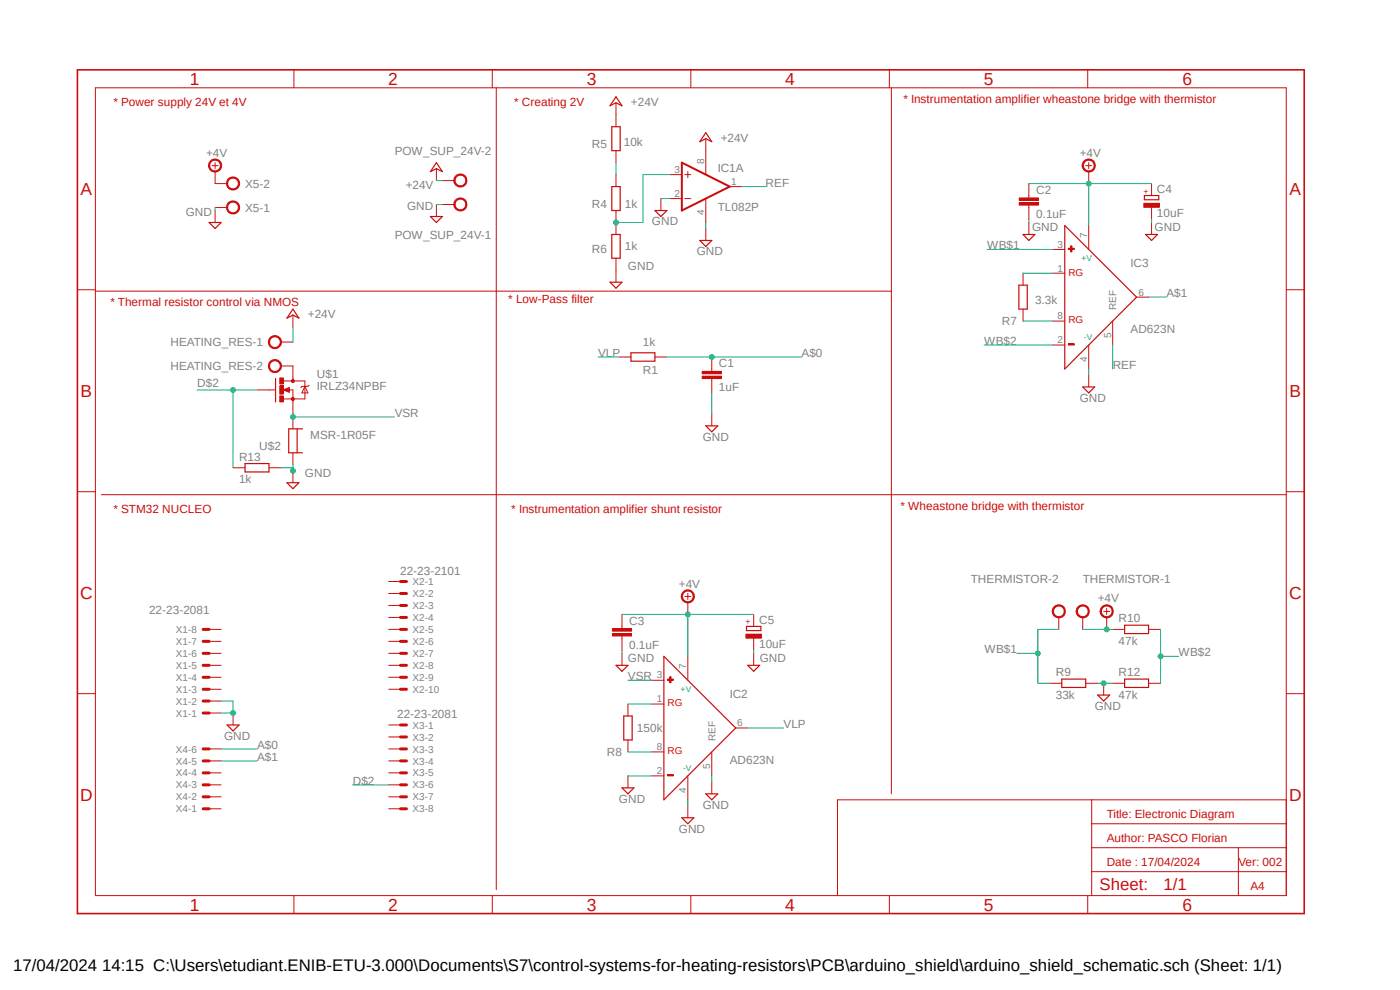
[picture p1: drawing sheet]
<svg xmlns="http://www.w3.org/2000/svg" width="297mm" height="210mm" viewBox="0 0 297 210" stroke-linecap="round" stroke-linejoin="round" font-family="sans-serif">
<path d="M13.9 8.4l269.2 188M283.1 8.4l-269.2 188" fill="none" stroke="#fff" stroke-width=".21"/>
<g fill="none" stroke="#c90d0c" stroke-width=".21">
<path d="M20.2 18.6h252.7v171.4h-252.7zM62.4 14.8v3.8M104.4 14.8v3.8M105.3 18.6v170.1M146.6 14.8v3.8M188.7 14.8v3.8M189.1 18.6v149.8M230.8 14.8v3.8M130.7 21.8v5.1M130.7 32v2.5M130.7 37v2.6M142.1 37h2.6"/>
<path d="M145.3 37h1.3M145.9 36.4v1.3M149.7 29.4v7.6M154.8 39.6h2.6M130.7 44.7v5M130.7 54.8v5.1M140.2 42.1v2.6M142.1 42.1h2.6M145.3 42.1h1.3M149.7 42.1v5.1M149.7 48.5v2.5M16.4 61.5h3.8"/>
<path d="M20.2 61.8h168.9M272.9 61.5h3.8M57.1 82.7h1.2M60.1 80.8h4.6v3.8h-4.6M60.1 82.7l1.3-.5v1zM61.3 82.7h.8v2.6M62.1 80.2v.6M64.7 82l.6 1.4h-1.2zM65.6 81.7l-.3 .3h-1.2l-.3 .2M16.4 104.3h3.8M21.5 104.9h251.4M272.9 104.3h3.8"/>
<path d="M44.4 133.5h2.5M44.4 136.1h2.5M44.4 138.6h2.5M82.5 123.4h2.5M82.5 125.9h2.5M82.5 128.4h2.5M82.5 131h2.5M82.5 133.5h2.5M82.5 136.1h2.5M82.5 138.6h2.5M16.4 147.2h3.8M44.4 141.1h2.5"/>
<path d="M44.4 143.7h2.5M44.4 146.2h2.5M44.4 151.3h2.5M44.4 148.7h2.5M44.4 158.9h2.5M49.4 151.3v2.5M82.5 141.1h2.5M82.5 143.7h2.5M82.5 146.2h2.5M82.5 158.9h2.5M82.5 153.8h2.5M82.5 156.3h2.5"/>
<path d="M272.9 147.2h3.8M44.4 171.6h2.5M44.4 169h2.5M44.4 166.5h2.5M44.4 164h2.5M44.4 161.4h2.5M82.5 171.6h2.5M82.5 169h2.5M82.5 166.5h2.5M82.5 164h2.5M82.5 161.4h2.5M231.6 169.7v20.3"/>
<path d="M231.6 179.8h41.3M231.6 174.8h41.3M262.7 179.8v10.2M272.9 169.7h-95.2v20.3M62.4 190v3.8M104.4 190v3.8M146.6 190v3.8M188.7 190v3.8M230.8 190v3.8M231.6 184.9h41.3"/>
</g>
<path d="M16.4 14.8h260.3v179h-260.3zM61.3 82.5l-.9 .2 .9 .3v-.3h-.3" fill="none" stroke="#c90d0c" stroke-width=".34"/>
<path d="M144.7 34.5l10.1 5.1-10.1 5.1z" fill="none" stroke="#c90d0c" stroke-width=".42"/>
<path d="M129.8 39.6h1.8v5.1h-1.8zM129.8 26.9h1.8v5.1h-1.8zM130.7 20.5l1.3 1.9-1.3-.6-1.3 .6zM149.7 28.2l1.3 1.9-1.3-.7-1.2 .7zM129.4 59.9h2.6l-1.3 1.2zM129.8 49.7h1.8v5.1h-1.8zM138.9 44.7h2.6l-1.3 1.2zM148.5 51h2.5l-1.3 1.3zM58.5 80.3v5M48.2 153.8h2.5l-1.3 1.3z" fill="none" stroke="#c90d0c" stroke-width=".25"/>
<g fill="none" stroke="#c90d0c" stroke-width=".64">
<path d="M43.1 133.5h1.3M43.1 136.1h1.3M43.1 138.6h1.3M85 123.4h1.2M85 125.9h1.2M85 128.4h1.2M85 131h1.2M85 133.5h1.2M85 136.1h1.2M85 138.6h1.2M43.1 141.1h1.3M43.1 143.7h1.3"/>
<path d="M43.1 146.2h1.3M43.1 151.3h1.3M43.1 148.7h1.3M43.1 158.9h1.3M85 141.1h1.2M85 143.7h1.2M85 146.2h1.2M85 158.9h1.2M85 153.8h1.2M85 156.3h1.2M43.1 171.6h1.3M43.1 169h1.3"/>
<path d="M43.1 166.5h1.3M43.1 164h1.3M43.1 161.4h1.3M85 171.6h1.2M85 169h1.2M85 166.5h1.2M85 164h1.2M85 161.4h1.2"/>
</g>
<path d="M61.9 84.4l.2-.1 .3 .1v.5h-.5z" fill-rule="evenodd" fill="#c90d0c"/>
<path d="M61.9 84.4l.2-.1 .3 .1v.5h-.5z" fill="none" stroke="#c90d0c" stroke-width=".21"/>
<path d="M61.9 80.6l.2-.1 .3 .1v.5h-.5z" fill-rule="evenodd" fill="#c90d0c"/>
<path d="M61.9 80.6l.2-.1 .3 .1v.5h-.5z" fill="none" stroke="#c90d0c" stroke-width=".21"/>
<path d="M59.4 84h.7v1.3h-.7z" fill-rule="evenodd" fill="#c90d0c"/>
<path d="M59.4 84h.7v1.3h-.7z" fill="none" stroke="#c90d0c" stroke-width=".21"/>
<path d="M59.4 80.2h.7v1.2h-.7z" fill-rule="evenodd" fill="#c90d0c"/>
<path d="M59.4 80.2h.7v1.2h-.7z" fill="none" stroke="#c90d0c" stroke-width=".21"/>
<path d="M59.4 81.8h.7v1.8h-.7z" fill-rule="evenodd" fill="#c90d0c"/>
<path d="M62.1 66.8v2.6M62.1 77.6v2.6M49.4 99.2h2.6M54.5 82.7h2.6M57.1 99.2h2.5M59.4 81.8h.7v1.8h-.7zM62.1 85.3v2.5M62.1 88.4v2.6M62.1 96.1v2.5M62.1 99.9v2.5" fill="none" stroke="#c90d0c" stroke-width=".21"/>
<path d="M62.1 65.6l1.3 1.9-1.3-.7-1.2 .7zM52 98.3h5.1v1.8h-5.1zM63 91v5.1M64.2 91h-2.9v5.1h2.9M60.9 102.4h2.5l-1.3 1.3z" fill="none" stroke="#c90d0c" stroke-width=".25"/>
<path d="M57.2 71.7a1.41 1.41 0 0 1 2.3 0 1.41 1.41 0 0 1-.7 2.2 1.41 1.41 0 0 1-1.9-1.3h.3a1.15 1.15 0 0 1 1.7-1 1.15 1.15 0 0 1 .2 2 1.15 1.15 0 0 1-1.9-.6v-.4h-.3z" fill-rule="evenodd" fill="#c90d0c"/>
<path d="M57.2 71.7a1.41 1.41 0 0 1 2.3 0 1.41 1.41 0 0 1-.7 2.2 1.41 1.41 0 0 1-1.9-1.3h.3a1.15 1.15 0 0 1 1.7-1 1.15 1.15 0 0 1 .2 2 1.15 1.15 0 0 1-1.9-.6v-.4h-.3zM59.6 72.6h2.5" fill="none" stroke="#c90d0c" stroke-width=".21"/>
<path d="M57.2 76.8a1.41 1.41 0 0 1 2.3 0 1.41 1.41 0 0 1-.7 2.2 1.41 1.41 0 0 1-1.9-1.4h.3a1.15 1.15 0 0 1 1.7-.9 1.15 1.15 0 0 1 .2 1.9 1.15 1.15 0 0 1-1.9-.6v-.4h-.3z" fill-rule="evenodd" fill="#c90d0c"/>
<path d="M57.2 76.8a1.41 1.41 0 0 1 2.3 0 1.41 1.41 0 0 1-.7 2.2 1.41 1.41 0 0 1-1.9-1.4h.3a1.15 1.15 0 0 1 1.7-.9 1.15 1.15 0 0 1 .2 1.9 1.15 1.15 0 0 1-1.9-.6v-.4h-.3zM59.6 77.6h2.5" fill="none" stroke="#c90d0c" stroke-width=".21"/>
<path d="M96.6 42.5a1.4 1.4 0 0 1 2.2 .1 1.4 1.4 0 0 1-.7 2.1 1.4 1.4 0 0 1-1.8-1.3h.2a1.15 1.15 0 0 1 1.6-1.1 1.15 1.15 0 0 1 .4 1.8 1.15 1.15 0 0 1-1.9-.3l-.1-.4h-.2z" fill-rule="evenodd" fill="#c90d0c"/>
<path d="M93.9 43.4h2.5M96.6 42.5a1.4 1.4 0 0 1 2.2 .1 1.4 1.4 0 0 1-.7 2.1 1.4 1.4 0 0 1-1.8-1.3h.2a1.15 1.15 0 0 1 1.6-1.1 1.15 1.15 0 0 1 .4 1.8 1.15 1.15 0 0 1-1.9-.3l-.1-.4h-.2z" fill="none" stroke="#c90d0c" stroke-width=".21"/>
<path d="M96.6 37.4a1.4 1.4 0 0 1 2.2 .1 1.4 1.4 0 0 1-.7 2.1 1.4 1.4 0 0 1-1.8-1.3h.2a1.15 1.15 0 0 1 1.6-1.1 1.15 1.15 0 0 1 .4 1.9 1.15 1.15 0 0 1-1.9-.4l-.1-.4h-.2z" fill-rule="evenodd" fill="#c90d0c"/>
<path d="M92.6 35.8v2.5M93.9 38.3h2.5M96.6 37.4a1.4 1.4 0 0 1 2.2 .1 1.4 1.4 0 0 1-.7 2.1 1.4 1.4 0 0 1-1.8-1.3h.2a1.15 1.15 0 0 1 1.6-1.1 1.15 1.15 0 0 1 .4 1.9 1.15 1.15 0 0 1-1.9-.4l-.1-.4h-.2zM92.6 43.4v2.5" fill="none" stroke="#c90d0c" stroke-width=".21"/>
<path d="M92.6 34.5l1.3 1.9-1.3-.6-1.3 .6zM91.3 45.9h2.6l-1.3 1.3zM140.8 139.2l15.3 15.2-15.3 15.3z" fill="none" stroke="#c90d0c" stroke-width=".25"/>
<path d="M142.1 143.6h.3v1.2h-.3z" fill-rule="evenodd" fill="#c90d0c"/>
<path d="M142.1 143.6h.3v1.2h-.3z" fill="none" stroke="#c90d0c" stroke-width=".21"/>
<path d="M141.6 144.1h1.3v.2h-1.3z" fill-rule="evenodd" fill="#c90d0c"/>
<path d="M141.6 144.1h1.3v.2h-1.3z" fill="none" stroke="#c90d0c" stroke-width=".21"/>
<path d="M141.6 164.3h1.3v.3h-1.3z" fill-rule="evenodd" fill="#c90d0c"/>
<g fill="none" stroke="#c90d0c" stroke-width=".21">
<path d="M145.3 126.5h1.3M145.9 125.9v1.3M145.9 139.2v5.1M133.2 149.4v2.5M133.2 157v2.5M138.3 144.3h2.5M138.3 149.4h2.5M138.3 159.5h2.5M151 159.5v5.1M156.1 154.4h2.5M138.3 164.6h2.5M141.6 164.3h1.3v.3h-1.3z"/>
<path d="M145.9 164.6v5.1M145.9 170.9v2.6M151 165.9v2.5"/>
</g>
<path d="M132.3 151.9h1.8v5.1h-1.8zM144.7 173.5h2.5l-1.3 1.3zM149.7 168.4h2.6l-1.3 1.3z" fill="none" stroke="#c90d0c" stroke-width=".25"/>
<path d="M144.9 125.6a1.39 1.39 0 0 1 2.2 .2 1.39 1.39 0 0 1-.8 2.1 1.39 1.39 0 0 1-1.8-1.4h.3a1.13 1.13 0 0 1 1.5-1.1 1.13 1.13 0 0 1 .4 1.9 1.13 1.13 0 0 1-1.8-.4l-.1-.4h-.3z" fill-rule="evenodd" fill="#c90d0c"/>
<path d="M151 78.3v.5M151 80.3v.5M144.9 125.6a1.39 1.39 0 0 1 2.2 .2 1.39 1.39 0 0 1-.8 2.1 1.39 1.39 0 0 1-1.8-1.4h.3a1.13 1.13 0 0 1 1.5-1.1 1.13 1.13 0 0 1 .4 1.9 1.13 1.13 0 0 1-1.8-.4l-.1-.4h-.3zM145.9 127.8v2.5" fill="none" stroke="#c90d0c" stroke-width=".21"/>
<path d="M149 79.8h4v.5h-4z" fill-rule="evenodd" fill="#c90d0c"/>
<path d="M149 79.8h4v.5h-4z" fill="none" stroke="#c90d0c" stroke-width=".21"/>
<path d="M149 78.8h4v.5h-4z" fill-rule="evenodd" fill="#c90d0c"/>
<path d="M149 78.8h4v.5h-4zM151 75.7v2.6M151 80.8v2.6M151 87.8v2.5M132 132.9v.5M132 134.9v.5" fill="none" stroke="#c90d0c" stroke-width=".21"/>
<path d="M149.7 90.3h2.6l-1.3 1.3z" fill="none" stroke="#c90d0c" stroke-width=".25"/>
<path d="M129.9 134.4h4.1v.5h-4.1z" fill-rule="evenodd" fill="#c90d0c"/>
<path d="M129.9 134.4h4.1v.5h-4.1z" fill="none" stroke="#c90d0c" stroke-width=".21"/>
<path d="M129.9 133.4h4.1v.5h-4.1z" fill-rule="evenodd" fill="#c90d0c"/>
<path d="M129.9 133.4h4.1v.5h-4.1zM132 130.3v2.6M132 135.4v2.6M132 138.6v2.5" fill="none" stroke="#c90d0c" stroke-width=".21"/>
<path d="M158.4 132.9h3v.9h-3zM130.7 141.1h2.5l-1.2 1.3z" fill="none" stroke="#c90d0c" stroke-width=".25"/>
<path d="M158.2 134.5h3.3v.9h-3.3z" fill-rule="evenodd" fill="#c90d0c"/>
<path d="M158.2 134.5h3.3v.9h-3.3zM159.9 130.3v2.6M159.9 135.4v2.6M159.9 138.6v2.5M234.1 129.7h1.3M234.8 129.1v1.2M236.1 133.5h2.5M243.7 133.5h2.5M234.1 144.9v2.5M236.1 144.9h2.5M243.7 144.9h2.5" fill="none" stroke="#c90d0c" stroke-width=".21"/>
<path d="M238.6 132.6h5.1v1.8h-5.1zM158.6 141.1h2.6l-1.3 1.3zM232.9 147.4h2.5l-1.3 1.3zM238.6 144.1h5.1v1.7h-5.1z" fill="none" stroke="#c90d0c" stroke-width=".25"/>
<path d="M233.7 128.8a1.4 1.4 0 0 1 2.3 .1 1.4 1.4 0 0 1-.8 2.1 1.4 1.4 0 0 1-1.8-1.3h.2a1.15 1.15 0 0 1 1.6-1.1 1.15 1.15 0 0 1 .4 1.9 1.15 1.15 0 0 1-1.9-.4l-.1-.4h-.2z" fill-rule="evenodd" fill="#c90d0c"/>
<path d="M233.7 128.8a1.4 1.4 0 0 1 2.3 .1 1.4 1.4 0 0 1-.8 2.1 1.4 1.4 0 0 1-1.8-1.3h.2a1.15 1.15 0 0 1 1.6-1.1 1.15 1.15 0 0 1 .4 1.9 1.15 1.15 0 0 1-1.9-.4l-.1-.4h-.2zM234.8 131v2.5" fill="none" stroke="#c90d0c" stroke-width=".21"/>
<path d="M228.6 128.8a1.4 1.4 0 0 1 2.3 .1 1.4 1.4 0 0 1-.8 2.1 1.4 1.4 0 0 1-1.8-1.3h.3a1.15 1.15 0 0 1 1.5-1.1 1.15 1.15 0 0 1 .4 1.9 1.15 1.15 0 0 1-1.9-.4v-.4h-.3z" fill-rule="evenodd" fill="#c90d0c"/>
<path d="M228.6 128.8a1.4 1.4 0 0 1 2.3 .1 1.4 1.4 0 0 1-.8 2.1 1.4 1.4 0 0 1-1.8-1.3h.3a1.15 1.15 0 0 1 1.5-1.1 1.15 1.15 0 0 1 .4 1.9 1.15 1.15 0 0 1-1.9-.4v-.4h-.3zM229.7 131v2.5" fill="none" stroke="#c90d0c" stroke-width=".21"/>
<path d="M223.6 128.8a1.4 1.4 0 0 1 2.2 .1 1.4 1.4 0 0 1-.8 2.1 1.4 1.4 0 0 1-1.8-1.3h.3a1.15 1.15 0 0 1 1.5-1.1 1.15 1.15 0 0 1 .5 1.9 1.15 1.15 0 0 1-1.9-.4l-.1-.4h-.3z" fill-rule="evenodd" fill="#c90d0c"/>
<path d="M223.6 128.8a1.4 1.4 0 0 1 2.2 .1 1.4 1.4 0 0 1-.8 2.1 1.4 1.4 0 0 1-1.8-1.3h.3a1.15 1.15 0 0 1 1.5-1.1 1.15 1.15 0 0 1 .5 1.9 1.15 1.15 0 0 1-1.9-.4l-.1-.4h-.3zM224.6 131v2.5M222.7 144.9h2.6M230.3 144.9h2.6" fill="none" stroke="#c90d0c" stroke-width=".21"/>
<path d="M225.9 47.8l15.2 15.2-15.2 15.3zM225.3 144.1h5v1.7h-5z" fill="none" stroke="#c90d0c" stroke-width=".25"/>
<path d="M227.2 52.2h.2v1.2h-.2z" fill-rule="evenodd" fill="#c90d0c"/>
<path d="M227.2 52.2h.2v1.2h-.2z" fill="none" stroke="#c90d0c" stroke-width=".21"/>
<path d="M226.7 52.7h1.2v.2h-1.2z" fill-rule="evenodd" fill="#c90d0c"/>
<path d="M226.7 52.7h1.2v.2h-1.2z" fill="none" stroke="#c90d0c" stroke-width=".21"/>
<path d="M226.7 72.9h1.2v.3h-1.2z" fill-rule="evenodd" fill="#c90d0c"/>
<g fill="none" stroke="#c90d0c" stroke-width=".21">
<path d="M230.3 35.1h1.3M231 34.5v1.3M217 58v2.5M223.4 52.9h2.5M223.4 58h2.5M231 47.8v5.1M217 65.6v2.5M223.4 73.2h2.5M223.4 68.1h2.5M226.7 72.9h1.2v.3h-1.2zM231 73.2v5.1M231 79.5v2.6"/>
<path d="M236.1 68.1v5.1M241.1 63h2.6"/>
</g>
<path d="M216.2 60.5h1.7v5.1h-1.7zM229.7 82.1h2.5l-1.2 1.3z" fill="none" stroke="#c90d0c" stroke-width=".25"/>
<path d="M229.9 34.2a1.4 1.4 0 0 1 2.2 .2 1.4 1.4 0 0 1-.7 2.1 1.4 1.4 0 0 1-1.8-1.4h.2a1.15 1.15 0 0 1 1.6-1.1 1.15 1.15 0 0 1 .4 1.9 1.15 1.15 0 0 1-1.9-.4l-.1-.4h-.2z" fill-rule="evenodd" fill="#c90d0c"/>
<path d="M229.9 34.2a1.4 1.4 0 0 1 2.2 .2 1.4 1.4 0 0 1-.7 2.1 1.4 1.4 0 0 1-1.8-1.4h.2a1.15 1.15 0 0 1 1.6-1.1 1.15 1.15 0 0 1 .4 1.9 1.15 1.15 0 0 1-1.9-.4l-.1-.4h-.2zM231 36.4v2.5M218.3 41.5v.5M218.3 43.5v.5" fill="none" stroke="#c90d0c" stroke-width=".21"/>
<path d="M216.2 43h4.1v.5h-4.1z" fill-rule="evenodd" fill="#c90d0c"/>
<path d="M216.2 43h4.1v.5h-4.1z" fill="none" stroke="#c90d0c" stroke-width=".21"/>
<path d="M216.2 42h4.1v.5h-4.1z" fill-rule="evenodd" fill="#c90d0c"/>
<path d="M218.3 38.9v2.6M216.2 42h4.1v.5h-4.1zM218.3 44v2.6M218.3 47.2v2.5" fill="none" stroke="#c90d0c" stroke-width=".21"/>
<path d="M217 49.7h2.5l-1.2 1.3zM242.8 41.5h3v.9h-3z" fill="none" stroke="#c90d0c" stroke-width=".25"/>
<path d="M242.7 43.1h3.3v.9h-3.3z" fill-rule="evenodd" fill="#c90d0c"/>
<path d="M244.3 38.9v2.6M242.7 43.1h3.3v.9h-3.3zM244.3 44v2.6M244.3 47.2v2.5M131.3 75.7h2.6M138.9 75.7h2.6" fill="none" stroke="#c90d0c" stroke-width=".21"/>
<path d="M243 49.7h2.6l-1.3 1.3zM133.9 74.8h5v1.8h-5z" fill="none" stroke="#c90d0c" stroke-width=".25"/>
<path d="M48.3 43.1a1.41 1.41 0 0 1 2.3 0 1.41 1.41 0 0 1-.7 2.2 1.41 1.41 0 0 1-1.9-1.3h.3a1.14 1.14 0 0 1 1.5-1.1 1.14 1.14 0 0 1 .6 1.8 1.14 1.14 0 0 1-1.8 0l-.3-.7h-.3z" fill-rule="evenodd" fill="#c90d0c"/>
<path d="M45.6 44h2.6M48.3 43.1a1.41 1.41 0 0 1 2.3 0 1.41 1.41 0 0 1-.7 2.2 1.41 1.41 0 0 1-1.9-1.3h.3a1.14 1.14 0 0 1 1.5-1.1 1.14 1.14 0 0 1 .6 1.8 1.14 1.14 0 0 1-1.8 0l-.3-.7h-.3z" fill="none" stroke="#c90d0c" stroke-width=".21"/>
<path d="M48.3 38a1.41 1.41 0 0 1 2.3 .1 1.41 1.41 0 0 1-.7 2.1 1.41 1.41 0 0 1-1.9-1.3h.3a1.14 1.14 0 0 1 1.5-1 1.14 1.14 0 0 1 .6 1.7 1.14 1.14 0 0 1-1.8 .1l-.3-.8h-.3z" fill-rule="evenodd" fill="#c90d0c"/>
<path d="M45 35.1h1.3M45.6 38.9h2.6M45.6 34.5v1.3M48.3 38a1.41 1.41 0 0 1 2.3 .1 1.41 1.41 0 0 1-.7 2.1 1.41 1.41 0 0 1-1.9-1.3h.3a1.14 1.14 0 0 1 1.5-1 1.14 1.14 0 0 1 .6 1.7 1.14 1.14 0 0 1-1.8 .1l-.3-.8h-.3zM45.6 44.7v2.5" fill="none" stroke="#c90d0c" stroke-width=".21"/>
<path d="M44.4 47.2h2.5l-1.3 1.3z" fill="none" stroke="#c90d0c" stroke-width=".25"/>
<path d="M44.6 34.2a1.4 1.4 0 0 1 2.2 .2 1.4 1.4 0 0 1-.8 2.1 1.4 1.4 0 0 1-1.8-1.4h.3a1.14 1.14 0 0 1 1.5-1.1 1.14 1.14 0 0 1 .6 1.8 1.14 1.14 0 0 1-1.9 .1l-.2-.8h-.3z" fill-rule="evenodd" fill="#c90d0c"/>
<path d="M44.6 34.2a1.4 1.4 0 0 1 2.2 .2 1.4 1.4 0 0 1-.8 2.1 1.4 1.4 0 0 1-1.8-1.4h.3a1.14 1.14 0 0 1 1.5-1.1 1.14 1.14 0 0 1 .6 1.8 1.14 1.14 0 0 1-1.9 .1l-.2-.8h-.3zM45.6 36.4v2.5M133.2 164.6v2.5" fill="none" stroke="#c90d0c" stroke-width=".21"/>
<path d="M132 167.1h2.5l-1.3 1.3z" fill="none" stroke="#c90d0c" stroke-width=".25"/>
<path d="M140.2 42.1h1.9M149.7 47.2v1.3M46.9 148.7h2.5v2.6h-2.5" fill="none" stroke="#0dab76" stroke-width=".21"/>
<circle cx="49.4" cy="151.3" r=".51" fill="#0dab76"/>
<g fill="none" stroke="#0dab76" stroke-width=".21">
<path d="M59.6 99.2h2.5M62.1 98.6v1.3"/>
<circle cx="49.4" cy="151.3" r=".51"/>
</g>
<circle cx="62.1" cy="99.9" r=".51" fill="#0dab76"/>
<g fill="none" stroke="#0dab76" stroke-width=".21">
<path d="M92.6 43.4h1.3M151 83.4v4.4M132 138v.6M159.9 138v.6M232.9 144.9h3.2M145.9 169.7v1.2M151 164.6v1.3"/>
<circle cx="62.1" cy="99.9" r=".51"/>
</g>
<circle cx="234.1" cy="144.9" r=".51" fill="#0dab76"/>
<g fill="none" stroke="#0dab76" stroke-width=".21">
<path d="M92.6 38.3h1.3M130.7 34.5v2.5M142.1 37h-5.7v10.2h-5.7M45.6 44v.7M218.3 46.6v.6M244.3 46.6v.6M62.1 69.4v3.2M231 78.3v1.2M133.2 164.6h5.1"/>
<circle cx="234.1" cy="144.9" r=".51"/>
</g>
<circle cx="130.7" cy="47.2" r=".51" fill="#0dab76"/>
<g fill="none" stroke="#0dab76" stroke-width=".21">
<path d="M157.4 39.6h5M236.1 73.2v5.1M132 130.3h13.9v8.9"/>
<circle cx="130.7" cy="47.2" r=".51"/>
</g>
<circle cx="145.9" cy="130.3" r=".51" fill="#0dab76"/>
<g fill="none" stroke="#0dab76" stroke-width=".21">
<path d="M145.9 130.3h14M229.7 133.5h6.4"/>
<circle cx="145.9" cy="130.3" r=".51"/>
</g>
<circle cx="234.8" cy="133.5" r=".51" fill="#0dab76"/>
<g fill="none" stroke="#0dab76" stroke-width=".21">
<path d="M218.3 38.9h12.7v8.9"/>
<circle cx="234.8" cy="133.5" r=".51"/>
</g>
<circle cx="231" cy="38.9" r=".51" fill="#0dab76"/>
<g fill="none" stroke="#0dab76" stroke-width=".21">
<path d="M231 38.9h13.3M141.5 75.7h28.6M46.9 158.9h7.6"/>
<circle cx="231" cy="38.9" r=".51"/>
</g>
<circle cx="151" cy="75.7" r=".51" fill="#0dab76"/>
<g fill="none" stroke="#0dab76" stroke-width=".21">
<path d="M41.8 82.7h12.7M49.4 82.7v16.5M74.8 166.5h7.7"/>
<circle cx="151" cy="75.7" r=".51"/>
</g>
<circle cx="49.4" cy="82.7" r=".51" fill="#0dab76"/>
<g fill="none" stroke="#0dab76" stroke-width=".21">
<path d="M217 58h6.4M126.9 75.7h4.4M217 68.1h6.4M243.7 63h3.8M62.1 87.8v.6h21.6M133.2 159.5h5.1M133.2 149.4h5.1M133.2 144.3h5.1M158.6 154.4h7.6M46.9 161.4h7.6"/>
<circle cx="49.4" cy="82.7" r=".51"/>
</g>
<circle cx="62.1" cy="88.4" r=".51" fill="#0dab76"/>
<g fill="none" stroke="#0dab76" stroke-width=".21">
<path d="M215.8 138.6h4.4M224.6 133.5h-4.4v11.4h2.5"/>
<circle cx="62.1" cy="88.4" r=".51"/>
</g>
<circle cx="220.2" cy="138.6" r=".51" fill="#0dab76"/>
<g fill="none" stroke="#0dab76" stroke-width=".21">
<path d="M209.4 52.9h14M246.2 133.5v11.4M246.2 139.2h3.8"/>
<circle cx="220.2" cy="138.6" r=".51"/>
</g>
<circle cx="246.2" cy="139.2" r=".51" fill="#0dab76"/>
<g fill="none" stroke="#0dab76" stroke-width=".21">
<path d="M208.8 73.2h14.6"/>
<circle cx="246.2" cy="139.2" r=".51"/>
</g>
<g font-size="3.7" fill="#c90d0c">
<text x="40.3" y="18">1</text>
<text x="82.4" y="18">2</text>
<text x="124.5" y="18">3</text>
<text x="166.6" y="18">4</text>
<text x="208.7" y="18">5</text>
<text x="250.8" y="18">6</text>
<text x="17.1" y="41.4">A</text>
<text x="273.6" y="41.4">A</text>
<text x="17.1" y="84.2">B</text>
<text x="273.6" y="84.2">B</text>
<text x="17" y="127">C</text>
<text x="273.5" y="127">C</text>
<text x="17" y="169.9">D</text>
<text x="273.5" y="169.9">D</text>
<text x="40.3" y="193.2">1</text>
<text x="82.4" y="193.2">2</text>
<text x="124.5" y="193.2">3</text>
<text x="166.6" y="193.2">4</text>
<text x="208.7" y="193.2">5</text>
<text x="250.8" y="193.2">6</text>
</g>
<g font-size="3.6" fill="#c90d0c">
<text x="233.3" y="188.9">Sheet:</text>
<text x="246.8" y="188.7">1/1</text>
</g>
<text font-size="3.6" x="2.8" y="206.1">17/04/2024 14:15 C:\Users\etudiant.ENIB-ETU-3.000\Documents\S7\control-systems-for-heating-resistors\PCB\arduino_shield\arduino_shield_schematic.sch (Sheet: 1/1)</text>
<g font-size="2.5" fill="#c90d0c">
<text x="24" y="22.4">* Power supply 24V et 4V</text>
<text x="109.1" y="22.4">* Creating 2V</text>
<text x="191.6" y="21.8">* Instrumentation amplifier wheastone bridge with thermistor</text>
<text x="23.4" y="64.9">* Thermal resistor control via NMOS</text>
<text x="107.8" y="64.3">* Low-Pass filter</text>
<text x="24" y="108.8">* STM32 NUCLEO</text>
<text x="108.5" y="108.8">* Instrumentation amplifier shunt resistor</text>
<text x="191" y="108.1">* Wheastone bridge with thermistor</text>
<text x="234.8" y="173.5">Title: Electronic Diagram</text>
<text x="234.8" y="178.6">Author: PASCO Florian</text>
<text x="234.8" y="183.6">Date : 17/04/2024</text>
<text x="262.7" y="183.6">Ver: 002</text>
<text x="265.3" y="188.7">A4</text>
</g>
<g font-size="2.5" fill="#808080">
<text x="133.9" y="22.4">+24V</text>
<text x="43.7" y="33.2">+4V</text>
<text x="83.7" y="32.9">POW_SUP_24V-2</text>
<text x="125.6" y="31.4">R5</text>
<text x="132.3" y="31.1">10k</text>
<text x="152.9" y="30.1">+24V</text>
<text x="229.1" y="33.2">+4V</text>
<text x="52" y="39.8">X5-2</text>
<text x="86.1" y="40.1">+24V</text>
<text x="152.3" y="36.4">IC1A</text>
<text x="162.4" y="39.6">REF</text>
<text x="219.8" y="41.1">C2</text>
<text x="245.5" y="41">C4</text>
<text x="39.4" y="45.8">GND</text>
<text x="52" y="44.9">X5-1</text>
<text x="86.4" y="44.5">GND</text>
<text x="125.6" y="44.1">R4</text>
<text x="132.6" y="44.2">1k</text>
<text x="138.3" y="47.8">GND</text>
<text x="152.3" y="44.7">TL082P</text>
<text x="219.8" y="46.2">0.1uF</text>
<text x="245.5" y="46.1">10uF</text>
<text x="83.7" y="50.6">POW_SUP_24V-1</text>
<text x="125.6" y="53.6">R6</text>
<text x="132.6" y="53">1k</text>
<text x="209.4" y="52.9">WB$1</text>
<text x="219" y="49.1">GND</text>
<text x="244.9" y="49.1">GND</text>
<text x="133.2" y="57.3">GND</text>
<text x="147.8" y="54.2">GND</text>
<text x="239.9" y="56.7">IC3</text>
<text x="219.6" y="64.4">3.3k</text>
<text x="247.5" y="63">A$1</text>
<text x="65.3" y="67.5">+24V</text>
<text x="212.6" y="68.9">R7</text>
<text x="239.9" y="70.7">AD623N</text>
<text x="36.2" y="73.4">HEATING_RES-1</text>
<text x="126.9" y="75.7">VLP</text>
<text x="136.4" y="73.3">1k</text>
<text x="152.5" y="77.9">C1</text>
<text x="170.1" y="75.7">A$0</text>
<text x="208.8" y="73.2">WB$2</text>
<text x="36.2" y="78.5">HEATING_RES-2</text>
<text x="41.8" y="82.1">D$2</text>
<text x="67.2" y="82.7">IRLZ34NPBF</text>
<text x="67.2" y="80.2">U$1</text>
<text x="136.4" y="79.3">R1</text>
<text x="152.5" y="83">1uF</text>
<text x="236.1" y="78.3">REF</text>
<text x="83.7" y="88.4">VSR</text>
<text x="229.1" y="85.3">GND</text>
<text x="55" y="95.4">U$2</text>
<text x="65.8" y="93.1">MSR-1R05F</text>
<text x="149.1" y="93.5">GND</text>
<text x="50.7" y="97.7">R13</text>
<text x="64.7" y="101.1">GND</text>
<text x="50.7" y="102.5">1k</text>
<text x="84.9" y="122">22-23-2101</text>
<text x="144" y="124.6">+4V</text>
<text x="206" y="123.6">THERMISTOR-2</text>
<text x="229.7" y="123.6">THERMISTOR-1</text>
<text x="31.6" y="130.3">22-23-2081</text>
<text x="232.9" y="127.8">+4V</text>
<text x="237.3" y="132">R10</text>
<text x="133.5" y="137.6">0.1uF</text>
<text x="133.5" y="132.5">C3</text>
<text x="161" y="137.5">10uF</text>
<text x="161" y="132.4">C5</text>
<text x="237.3" y="136.8">47k</text>
<text x="133.2" y="140.5">GND</text>
<text x="161.2" y="140.5">GND</text>
<text x="208.9" y="138.5">WB$1</text>
<text x="224" y="143.4">R9</text>
<text x="237.3" y="143.4">R12</text>
<text x="250" y="139.2">WB$2</text>
<text x="133.2" y="144.3">VSR</text>
<text x="154.8" y="148.1">IC2</text>
<text x="224" y="148.3">33k</text>
<text x="237.3" y="148.3">47k</text>
<text x="84.2" y="152.4">22-23-2081</text>
<text x="135.1" y="155.2">150k</text>
<text x="166.2" y="154.4">VLP</text>
<text x="232.2" y="150.6">GND</text>
<text x="47.5" y="157">GND</text>
<text x="54.5" y="158.9">A$0</text>
<text x="54.5" y="161.4">A$1</text>
<text x="128.7" y="160.3">R8</text>
<text x="74.8" y="166.5">D$2</text>
<text x="154.8" y="162.1">AD623N</text>
<text x="131.3" y="170.3">GND</text>
<text x="149.1" y="171.6">GND</text>
<text x="144" y="176.7">GND</text>
</g>
<g font-size="2.1" fill="#808080">
<text x="149.4" y="34.7" transform="rotate(-90 149.4 34.7)">8</text>
<text x="143.1" y="41.7">2</text>
<text x="143.1" y="36.7">3</text>
<text x="155.2" y="39.2">1</text>
<text x="149.4" y="45.6" transform="rotate(-90 149.4 45.6)">4</text>
<text x="224.4" y="52.5">3</text>
<text x="230.6" y="50.5" transform="rotate(-90 230.6 50.5)">7</text>
<text x="224.4" y="57.6">1</text>
<text x="236.8" y="65.8" transform="rotate(-90 236.8 65.8)">REF</text>
<text x="241.5" y="62.7">6</text>
<text x="224.4" y="67.8">8</text>
<text x="235.7" y="71.7" transform="rotate(-90 235.7 71.7)">5</text>
<text x="224.4" y="72.9">2</text>
<text x="230.6" y="76.7" transform="rotate(-90 230.6 76.7)">4</text>
<text x="87.5" y="124.1">X2-1</text>
<text x="87.5" y="126.7">X2-2</text>
<text x="87.5" y="129.2">X2-3</text>
<text x="87.5" y="131.7">X2-4</text>
<text x="37.3" y="136.8">X1-7</text>
<text x="37.3" y="134.3">X1-8</text>
<text x="87.5" y="134.3">X2-5</text>
<text x="87.5" y="136.8">X2-6</text>
<text x="37.3" y="141.9">X1-5</text>
<text x="37.3" y="139.4">X1-6</text>
<text x="87.5" y="139.4">X2-7</text>
<text x="87.5" y="141.9">X2-8</text>
<text x="139.3" y="143.9">3</text>
<text x="145.6" y="141.9" transform="rotate(-90 145.6 141.9)">7</text>
<text x="37.3" y="149.5">X1-2</text>
<text x="37.3" y="147">X1-3</text>
<text x="37.3" y="144.4">X1-4</text>
<text x="87.5" y="144.4">X2-9</text>
<text x="87.5" y="147">X2-10</text>
<text x="139.3" y="149">1</text>
<text x="37.3" y="152">X1-1</text>
<text x="87.5" y="154.6">X3-1</text>
<text x="156.4" y="154.1">6</text>
<text x="37.3" y="159.6">X4-6</text>
<text x="87.5" y="157.1">X3-2</text>
<text x="87.5" y="159.6">X3-3</text>
<text x="139.3" y="159.2">8</text>
<text x="151.8" y="157.2" transform="rotate(-90 151.8 157.2)">REF</text>
<text x="37.3" y="167.3">X4-3</text>
<text x="37.3" y="164.7">X4-4</text>
<text x="37.3" y="162.2">X4-5</text>
<text x="87.5" y="162.2">X3-4</text>
<text x="87.5" y="164.7">X3-5</text>
<text x="87.5" y="167.3">X3-6</text>
<text x="139.3" y="164.3">2</text>
<text x="150.7" y="163.1" transform="rotate(-90 150.7 163.1)">5</text>
<text x="37.3" y="172.3">X4-1</text>
<text x="37.3" y="169.8">X4-2</text>
<text x="87.5" y="169.8">X3-7</text>
<text x="87.5" y="172.3">X3-8</text>
<text x="145.6" y="168.1" transform="rotate(-90 145.6 168.1)">4</text>
</g>
<g font-size="2.1" fill="#c90d0c">
<text x="226.7" y="58.5">RG</text>
<text x="226.7" y="68.6">RG</text>
<text x="141.6" y="149.9">RG</text>
<text x="141.6" y="160">RG</text>
</g>
<g font-size="1.8" fill="#c90d0c">
<text x="243.8" y="41.1" transform="rotate(-90 243.8 41.1)">+</text>
<text x="159.3" y="132.5" transform="rotate(-90 159.3 132.5)">+</text>
</g>
<g font-size="1.8" fill="#0dab76">
<text x="229.4" y="55.5">+V</text>
<text x="230" y="72.2">-V</text>
<text x="144.4" y="146.9">+V</text>
<text x="144.9" y="163.6">-V</text>
</g>
</svg>
